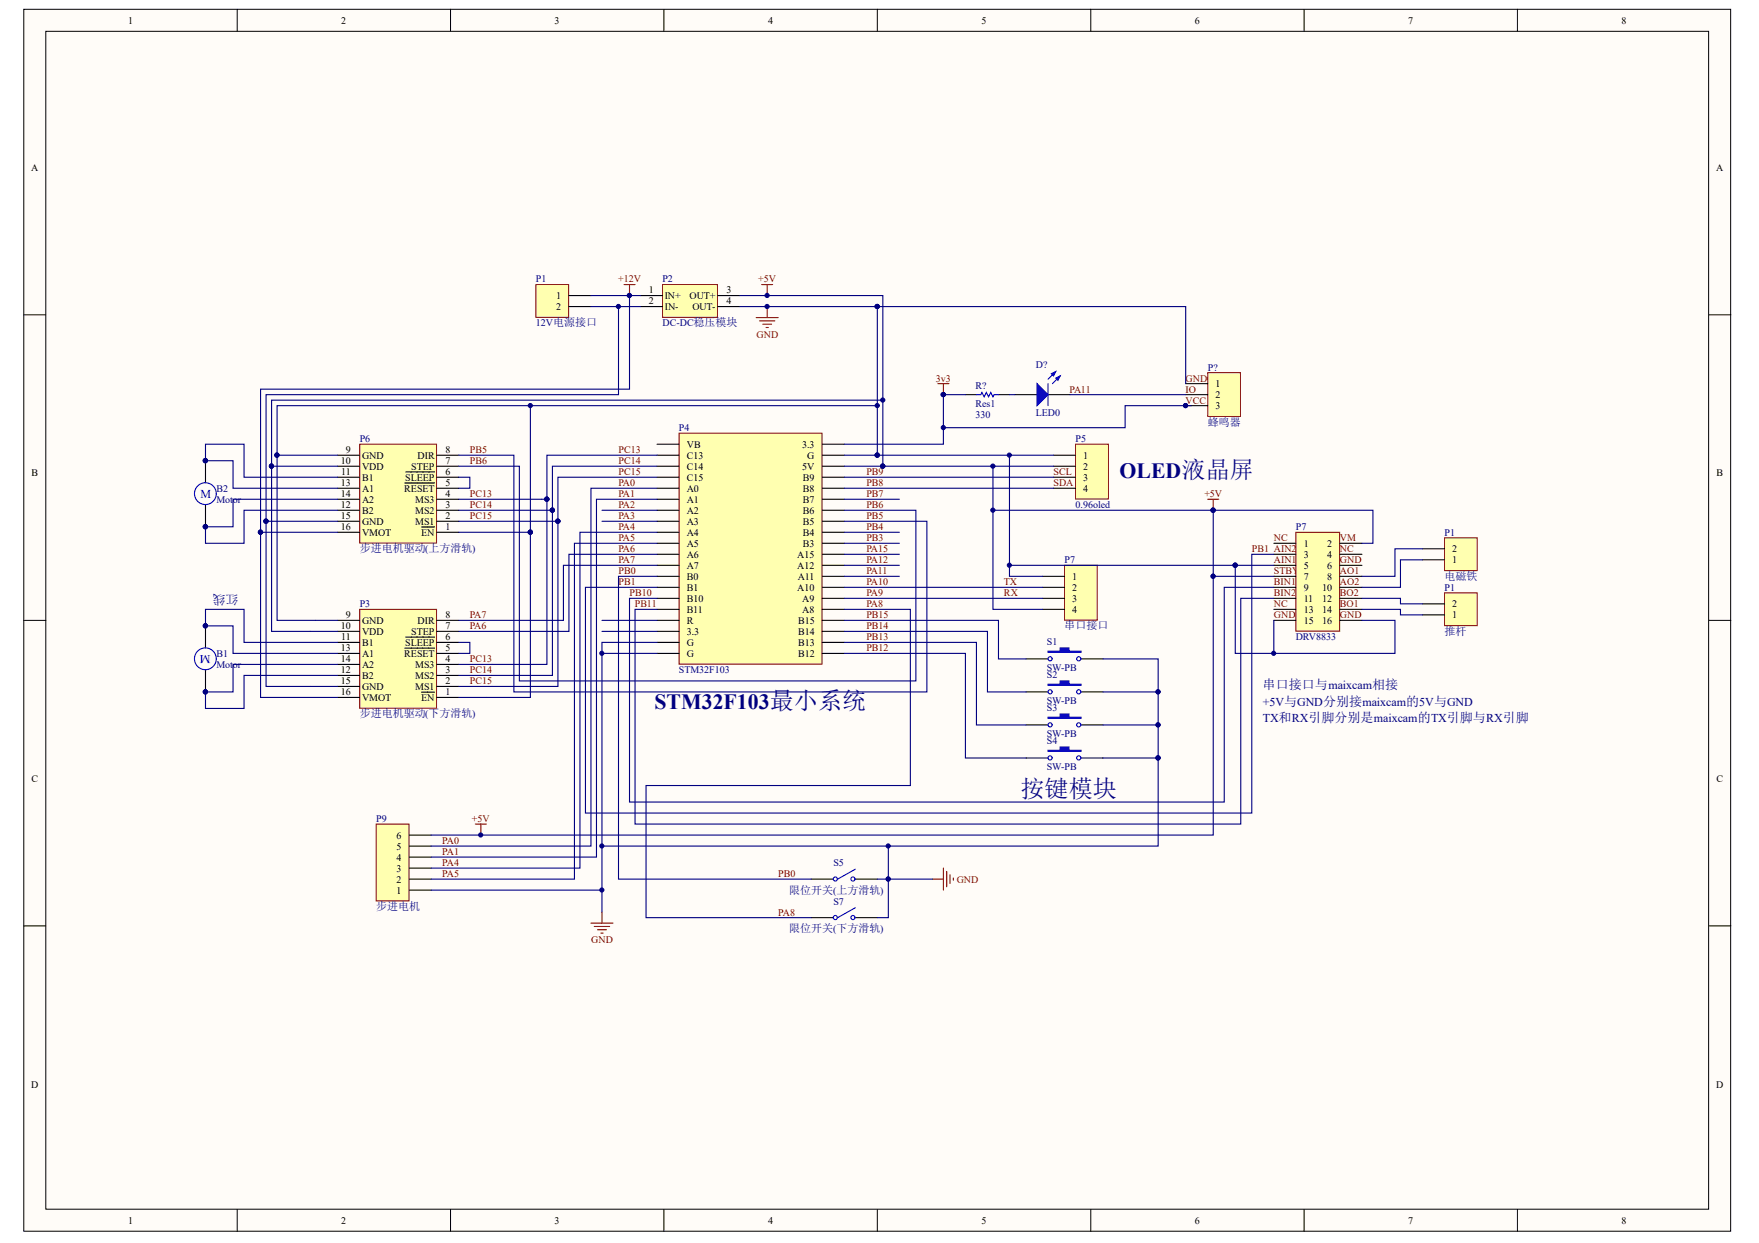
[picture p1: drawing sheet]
<svg xmlns="http://www.w3.org/2000/svg" width="297mm" height="210mm" viewBox="0 0 297 210" stroke-linecap="round" stroke-linejoin="round" font-family="sans-serif">
<g fill="#fffcf8" stroke="#000" stroke-width=".17">
<path d="M4 1.6h288.3v206.3h-288.3z"/>
<path d="M7.7 5.3h280.8v198.9h-280.8z"/>
</g>
<g fill="none" stroke="#000" stroke-width=".17">
<path d="M40.1 1.6v3.7M76.1 1.6v3.7M112.1 1.6v3.7M148.2 1.6v3.7M184.2 1.6v3.7M220.2 1.6v3.7M256.2 1.6v3.7M4 53.2h3.7M288.6 53.2h3.7M4 104.8h3.7M288.6 104.8h3.7M4 156.4h3.7"/>
<path d="M288.6 156.4h3.7M40.1 204.2v3.8M76.1 204.2v3.8M112.1 204.2v3.8M148.2 204.2v3.8M184.2 204.2v3.8M220.2 204.2v3.8M256.2 204.2v3.8"/>
</g>
<path d="M181.6 75h5.6v9.3h-5.6z" fill="#ffffb0" stroke="#800000" stroke-width=".17"/>
<path d="M177.9 76.9h3.7M177.9 78.7h3.7M177.9 80.6h3.7M177.9 82.4h3.7" fill="none" stroke="#000" stroke-width=".19"/>
<path d="M114.7 73.2h24.1v39h-24.1z" fill="#ffffb0" stroke="#800000" stroke-width=".17"/>
<g fill="none" stroke="#000" stroke-width=".19">
<path d="M111 78.7h3.7M111 76.9h3.7M111 75h3.7M138.9 78.7h3.7M138.9 76.9h3.7M138.9 75h3.7M111 99.2h3.7M111 97.3h3.7M111 95.5h3.7M111 93.6h3.7M111 91.7h3.7M111 89.9h3.7"/>
<path d="M111 88h3.7M111 86.2h3.7M111 84.3h3.7M111 82.4h3.7M111 80.6h3.7M138.9 99.2h3.7M138.9 97.3h3.7M138.9 95.5h3.7M138.9 93.6h3.7M138.9 91.7h3.7M138.9 89.9h3.7M138.9 88h3.7"/>
<path d="M138.9 86.2h3.7M138.9 84.3h3.7M138.9 82.4h3.7M138.9 80.6h3.7M111 110.3h3.7M111 108.5h3.7M111 106.6h3.7M111 104.8h3.7M111 102.9h3.7M111 101h3.7M138.9 110.3h3.7M138.9 108.5h3.7"/>
<path d="M138.9 106.6h3.7M138.9 104.8h3.7M138.9 102.9h3.7M138.9 101h3.7"/>
</g>
<path d="M99.8 155.9h3.7M100.4 156.4h2.6M100.9 157h1.5M101.5 157.6h.3M101.7 154v1.9" fill="none" stroke="#800000" stroke-width=".19"/>
<path d="M142.6 80.6h35.3M142.6 82.4h35.3" fill="none" stroke="#000080" stroke-width=".19"/>
<path d="M90.5 48.1h5.5v5.5h-5.5z" fill="#ffffb0" stroke="#800000" stroke-width=".17"/>
<path d="M96.1 49.9h3.7M96.1 51.8h3.7" fill="none" stroke="#000" stroke-width=".19"/>
<path d="M111.9 48.1h9.2v5.5h-9.2z" fill="#ffffb0" stroke="#800000" stroke-width=".17"/>
<path d="M108.2 49.9h3.7M108.2 51.8h3.7M121.2 49.9h3.7M121.2 51.8h3.7" fill="none" stroke="#000" stroke-width=".19"/>
<path d="M105.4 48.1h1.8M106.3 48.1v1.8M127.7 53.6h3.7M128.3 54.2h2.6M128.6 48.1h1.9M128.8 54.7h1.5M129.4 55.3h.3M129.6 48.1v1.8M129.6 51.8v1.8" fill="none" stroke="#800000" stroke-width=".19"/>
<g fill="#000080" stroke="#000080" stroke-width=".17">
<circle cx="129.5" cy="49.9" r=".35"/>
<circle cx="129.5" cy="51.8" r=".35"/>
<circle cx="106.3" cy="49.9" r=".35"/>
</g>
<path d="M60.7 102.9h13v16.7h-13z" fill="#ffffb0" stroke="#800000" stroke-width=".17"/>
<g fill="none" stroke="#000" stroke-width=".19">
<path d="M57 117.8h3.7M57 115.9h3.7M57 114.1h3.7M57 112.2h3.7M57 110.3h3.7M57 108.5h3.7M57 106.6h3.7M57 104.8h3.7M68.4 109.4h5M68.5 107.6h4.9M71.2 116.9h2.2M73.8 117.8h3.7"/>
<path d="M73.8 115.9h3.7M73.8 114.1h3.7M73.8 112.2h3.7M73.8 110.3h3.7M73.8 108.5h3.7M73.8 106.6h3.7M73.8 104.8h3.7"/>
</g>
<path d="M60.7 75h13v16.7h-13z" fill="#ffffb0" stroke="#800000" stroke-width=".17"/>
<g fill="none" stroke="#000" stroke-width=".19">
<path d="M34.7 77.8v3.7M57 78.7h3.7M57 76.9h3.7M68.5 79.7h4.9M73.8 78.7h3.7M73.8 76.9h3.7M34.7 85.2v3.8M57 89.9h3.7M57 88h3.7M57 86.2h3.7M57 84.3h3.7M57 82.4h3.7"/>
<path d="M57 80.6h3.7M68.4 81.6h5M71.2 89h2.2M73.8 89.9h3.7M73.8 88h3.7M73.8 86.2h3.7M73.8 84.3h3.7M73.8 82.4h3.7M73.8 80.6h3.7M34.7 105.7v3.7M34.7 113.1v3.7M137 148.5h3.7"/>
<path d="M137 155h3.7M144.4 148.5h3.8M144.4 155h3.8"/>
</g>
<path d="M77.5 80.6h1.8v1.8h-1.8M52.4 106.6h4.6M52.4 115.9h4.6M57 112.2h-17.6v4.6h-4.7v2.8h6.5v-5.5h15.8M57 108.5h-15.8v-5.6h-6.5v2.8h4.7v4.6h17.6M77.5 108.5h1.8v1.8h-1.8M77.5 115.9h5.6M77.5 117.8h4.6M77.5 114.1h5.6M77.5 112.2h5.6M150 148.5v6.5h-1.8" fill="none" stroke="#000080" stroke-width=".19"/>
<path d="M157.5 148.5h1.8M159.3 146.6v3.7M159.9 147.2v2.6M160.4 147.7v1.5M161 148.3v.3" fill="none" stroke="#800000" stroke-width=".19"/>
<g fill="#000080" stroke="#000080" stroke-width=".17">
<circle cx="34.7" cy="116.8" r=".35"/>
<circle cx="34.7" cy="105.7" r=".35"/>
<circle cx="34.7" cy="77.8" r=".35"/>
<circle cx="34.7" cy="88.9" r=".35"/>
<circle cx="150" cy="148.4" r=".35"/>
</g>
<g fill="none" stroke="#00f" stroke-width=".19">
<path d="M144.4 146.8l-2.9 1.7M144.4 153.3l-2.9 1.7"/>
<circle cx="34.7" cy="83.4" r="1.84"/>
<circle cx="34.7" cy="111.2" r="1.84"/>
<circle cx="141.1" cy="148.4" r=".35"/>
<circle cx="141.1" cy="154.9" r=".35"/>
<circle cx="144" cy="148.4" r=".35"/>
<circle cx="144" cy="154.9" r=".35"/>
</g>
<path d="M179.8 95.5h5.5v9.2h-5.5z" fill="#ffffb0" stroke="#800000" stroke-width=".17"/>
<path d="M176 97.3h3.8M176 99.2h3.8M173.3 116.8h3.7M173.3 111.3h3.7M176 101h3.8M176 102.9h3.8M182.6 116.8h3.7M182.6 111.3h3.7M173.3 122.4h3.7M173.3 128h3.7M182.6 122.4h3.7M182.6 128h3.7" fill="none" stroke="#000" stroke-width=".19"/>
<path d="M101.7 86.2h9.3M101.7 88h9.3M142.6 99.2h33.4M142.6 84.3h9.3M142.6 89.9h9.3M142.6 91.7h9.3M142.6 93.6h9.3M142.6 95.5h9.3M142.6 97.3h9.3M101.7 104.8h9.3M101.7 106.6h9.3M142.6 101h33.4" fill="none" stroke="#000080" stroke-width=".19"/>
<g fill="#00f" stroke="#00f" stroke-width=".19">
<path d="M177 121.1h2v-.5h1.5v.5h2.1v.2h-5.6z" fill-rule="evenodd"/>
<path d="M177 115.5h2v-.5h1.5v.5h2.1v.2h-5.6z" fill-rule="evenodd"/>
<path d="M177 110h2v-.6h1.5v.6h2.1v.2h-5.6z" fill-rule="evenodd"/>
<path d="M177 126.7h2v-.6h1.5v.6h2.1v.2h-5.6z" fill-rule="evenodd"/>
</g>
<g fill="none" stroke="#00f" stroke-width=".19">
<circle cx="177.3" cy="111.2" r=".35"/>
<circle cx="177.3" cy="116.8" r=".35"/>
<circle cx="182.2" cy="111.2" r=".35"/>
<circle cx="182.2" cy="116.8" r=".35"/>
<circle cx="177.3" cy="122.4" r=".35"/>
<circle cx="177.3" cy="128" r=".35"/>
<circle cx="182.2" cy="122.4" r=".35"/>
<circle cx="182.2" cy="128" r=".35"/>
</g>
<path d="M218.8 89.9h7.4v16.7h-7.4z" fill="#ffffb0" stroke="#800000" stroke-width=".17"/>
<g fill="none" stroke="#000" stroke-width=".19">
<path d="M215.1 91.7h3.7M215.1 93.6h3.7M215.1 95.5h3.7M215.1 97.3h3.7M215.1 99.2h3.7M226.3 91.7h3.7M226.3 93.6h3.7M226.3 95.5h3.7M226.3 97.3h3.7M226.3 99.2h3.7M215.1 101h3.7M215.1 102.9h3.7"/>
<path d="M215.1 104.8h3.7M226.3 101h3.7M226.3 102.9h3.7M226.3 104.8h3.7"/>
</g>
<path d="M243.9 90.8h5.6v5.6h-5.6z" fill="#ffffb0" stroke="#800000" stroke-width=".17"/>
<path d="M163 66.6h1.9M168.6 66.6h1.9M171.4 66.6h3.7M177 66.6h3.7M240.2 94.5h3.7M240.2 92.7h3.7" fill="none" stroke="#000" stroke-width=".19"/>
<g fill="#00f" stroke="#00f" stroke-width=".19">
<path d="M175.1 64.8l1.9 1.8-1.9 1.9z"/>
<path d="M178.3 63.9l.7-.4-.3 .7z"/>
<path d="M177.5 63.1l.8-.4-.4 .8z"/>
</g>
<path d="M164.9 66.6h.7l.2-.3 .4 .7 .4-.7 .3 .7 .4-.7 .4 .7 .2-.4h.7M177 64.8v3.7M178.3 62.7l-1.3 1.3M179 63.5l-1.3 1.3" fill="none" stroke="#00f" stroke-width=".19"/>
<path d="M158.4 64.8h1.8M159.3 64.8v1.8M203.9 84.3h1.9M204.9 84.3v1.9M80.3 139.2h1.8M81.2 139.2v1.8" fill="none" stroke="#800000" stroke-width=".19"/>
<g fill="#000080" stroke="#000080" stroke-width=".17">
<circle cx="159.3" cy="66.6" r=".35"/>
<circle cx="149.1" cy="78.7" r=".35"/>
<circle cx="148.1" cy="76.9" r=".35"/>
<circle cx="170.4" cy="76.9" r=".35"/>
<circle cx="167.7" cy="78.7" r=".35"/>
<circle cx="101.6" cy="110.3" r=".35"/>
<circle cx="195.5" cy="122.4" r=".35"/>
<circle cx="195.5" cy="128" r=".35"/>
<circle cx="195.5" cy="116.8" r=".35"/>
<circle cx="34.7" cy="77.8" r=".35"/>
<circle cx="34.7" cy="88.9" r=".35"/>
<circle cx="89.5" cy="68.5" r=".35"/>
<circle cx="89.5" cy="89.9" r=".35"/>
<circle cx="94.2" cy="88" r=".35"/>
<circle cx="93.3" cy="86.1" r=".35"/>
<circle cx="92.3" cy="84.3" r=".35"/>
<circle cx="46.8" cy="76.9" r=".35"/>
<circle cx="148.1" cy="68.5" r=".35"/>
<circle cx="45.8" cy="78.7" r=".35"/>
<circle cx="149.1" cy="67.6" r=".35"/>
<circle cx="104.4" cy="51.8" r=".35"/>
<circle cx="44.9" cy="88" r=".35"/>
<circle cx="44" cy="89.9" r=".35"/>
<circle cx="106.3" cy="49.9" r=".35"/>
<circle cx="204.8" cy="86.1" r=".35"/>
<circle cx="167.7" cy="86.1" r=".35"/>
<circle cx="208.6" cy="95.4" r=".35"/>
<circle cx="170.4" cy="95.4" r=".35"/>
<circle cx="101.6" cy="142.9" r=".35"/>
<circle cx="81.2" cy="141" r=".35"/>
<circle cx="150" cy="142.9" r=".35"/>
<circle cx="150" cy="148.4" r=".35"/>
</g>
<g fill="none" stroke="#000080" stroke-width=".19">
<path d="M99.8 49.9h8.4M99.8 51.8h8.4M104.4 51.8v14.8h-59.5v21.4M106.3 49.9v15.8h-62.3v24.2M124.9 49.9h24.2v28.8M45.9 78.7v27.9h6.5M45.9 78.7h11.1M46.8 76.9v27.9h10.2M46.8 76.9h10.2M77.5 78.7h10.2v36.3h67v-28.8h-12.1M77.5 76.9h9.3v39.9h69.7v-28.8h-13.9M89.6 68.5v21.4"/>
<path d="M111 78.7h-17.7v7.5M111 76.9h-18.6v7.4M142.6 78.7h35.3M142.6 76.9h35.3M148.2 68.5h-101.4v8.4M149.1 67.6h-103.2v11.1M167.7 78.7v24.2h8.3M170.5 76.9v20.4h5.5M170.5 66.6h.9M44 89.9v27.9h13M44 89.9h13M44.9 88v27.9h7.5"/>
<path d="M44.9 88h12.1M57 80.6h-15.8v-5.6h-6.5v2.8h4.7v4.6h17.6M57 84.3h-17.6v4.7h-4.7v2.7h6.5v-5.5h15.8M77.5 89.9h12.1M77.5 88h16.7M77.5 86.2h15.8M77.5 84.3h14.9M89.6 89.9v27.9h-7.5M92.4 84.3v27.9h-9.3M93.3 86.2v27.9h-10.2M94.2 88v27.9h-11.1M111 80.6h-16.8v7.4"/>
<path d="M111 95.5h-15.9v9.3h-17.6M111 93.6h-14.9v13h-18.6M111 97.3h-6.6v51.2h32.6M167.7 86.2h64.1v5.5h-1.8M170.5 95.5h44.6M208.6 95.5v14.8h27v-5.5h-5.6M215.1 93.6h-3.7v43.7h-112.5v-38.1h12.1M101.7 110.3h9.3M111 108.5h-9.3v45.5M142.6 104.8h26v6.5h4.7M142.6 106.6h24.1v10.2h6.6M142.6 108.5h22.3v13.9h8.4"/>
<path d="M142.6 110.3h20.4v17.7h10.3M142.6 102.9h11.1v29.8h-44.6v22.3h27.9M186.3 116.8h9.3v5.6M186.3 111.3h9.3v5.5M186.3 122.4h9.3v5.6M186.3 128h9.3M195.6 128v14.9h-93.9M148.2 148.5h9.3M150 142.9v5.6"/>
</g>
<path d="M203.9 62.9h5.6v7.4h-5.6z" fill="#ffffb0" stroke="#800000" stroke-width=".17"/>
<path d="M200.2 64.8h3.7M200.2 66.6h3.7M200.2 68.5h3.7" fill="none" stroke="#000" stroke-width=".19"/>
<g fill="#000080" stroke="#000080" stroke-width=".17">
<circle cx="200.2" cy="68.5" r=".35"/>
<circle cx="159.3" cy="66.6" r=".35"/>
<circle cx="159.3" cy="72.2" r=".35"/>
<circle cx="148.1" cy="76.9" r=".35"/>
<circle cx="148.1" cy="51.8" r=".35"/>
</g>
<path d="M124.9 51.8h23.3M148.2 51.8h52v13M148.2 51.8v25.1M163 66.6h-3.7v8.4h-16.7M180.7 66.6h19.5M201.2 68.5h-11.2v3.7h-30.7" fill="none" stroke="#000080" stroke-width=".19"/>
<path d="M243.9 100.1h5.6v5.6h-5.6z" fill="#ffffb0" stroke="#800000" stroke-width=".17"/>
<path d="M240.2 103.8h3.7M240.2 102h3.7" fill="none" stroke="#000" stroke-width=".19"/>
<path d="M215.1 99.2h-8.4v36.2h-100.4v-34.4h4.7M240.2 92.7h-4.6v4.6h-5.6M240.2 94.5h-3.7v4.7h-6.5M215.1 101h-5.6v38.2h-102.3v-36.3h3.8M215.1 104.8v5.5M230 101h6.5v1h3.7M230 102.9h6.5v.9h3.7" fill="none" stroke="#000080" stroke-width=".19"/>
<circle cx="215.1" cy="110.3" r=".35" fill="#000080" stroke="#000080" stroke-width=".17"/>
<path d="M63.5 139.2h5.6v12.9h-5.6z" fill="#ffffb0" stroke="#800000" stroke-width=".17"/>
<path d="M69.1 150.3h3.7M69.1 148.5h3.7M69.1 146.6h3.7M69.1 144.7h3.7M69.1 142.9h3.7M69.1 141h3.7" fill="none" stroke="#000" stroke-width=".19"/>
<path d="M111 89.9h-13.1v56.7h-25.1M111 82.4h-11.2v60.5h-27M111 91.7h-14v56.8h-24.2M111 84.3h-10.3v60.4h-27.9M204.9 86.2v11.1h10.2M204.9 97.3v43.7h-132.1M72.8 150.3h28.9" fill="none" stroke="#000080" stroke-width=".19"/>
<g fill="#000080" stroke="#000080" stroke-width=".17">
<circle cx="204.8" cy="97.3" r=".35"/>
<circle cx="204.8" cy="86.1" r=".35"/>
<circle cx="101.6" cy="150.3" r=".35"/>
</g>
<text font-size="4.1" fill="#000080" x="172.3" y="134.6">按键模块</text>
<g font-size="3.7" fill="#000080">
<text x="189.1" y="80.7">OLED液晶屏</text>
<text x="110.5" y="119.8">STM32F103最小系统</text>
</g>
<g font-size="2.2" fill="#000080">
<text x="40.3" y="100.6" transform="rotate(-180 40.3 100.6)">红线</text>
<text x="213.3" y="116.4">串口接口与maixcam相接</text>
</g>
<g font-size="2" fill="#00f">
<text x="33.8" y="84.1">M</text>
<text x="35.6" y="110.6" transform="rotate(-180 35.6 110.6)">M</text>
</g>
<g font-size="2" fill="#000080">
<text x="213.3" y="119.2">+5V与GND分别接maixcam的5V与GND</text>
<text x="213.3" y="122">TX和RX引脚分别是maixcam的TX引脚与RX引脚</text>
</g>
<g font-size="1.9" fill="#000080">
<text x="204" y="71.9">蜂鸣器</text>
<text x="60.8" y="93.2">步进电机驱动(上方滑轨)</text>
<text x="243.9" y="97.9">电磁铁</text>
<text x="179.8" y="106.3">串口接口</text>
<text x="243.9" y="107.2">推杆</text>
<text x="60.8" y="121.1">步进电机驱动(下方滑轨)</text>
<text x="63.5" y="153.7">步进电机</text>
<text x="133.3" y="150.9">限位开关(上方滑轨)</text>
<text x="133.3" y="157.4">限位开关(下方滑轨)</text>
</g>
<g font-size="1.7">
<text x="21.6" y="4">1</text>
<text x="57.6" y="4">2</text>
<text x="93.7" y="4">3</text>
<text x="129.7" y="4">4</text>
<text x="165.7" y="4">5</text>
<text x="201.8" y="4">6</text>
<text x="237.8" y="4">7</text>
<text x="273.8" y="4">8</text>
<text x="5.3" y="28.9">A</text>
<text x="289.8" y="28.9">A</text>
<text x="93.9" y="50.5">1</text>
<text x="93.9" y="52.3">2</text>
<text x="109.5" y="49.5">1</text>
<text x="109.5" y="51.4">2</text>
<text x="112.2" y="50.5">IN+</text>
<text x="112.2" y="52.3">IN-</text>
<text x="116.4" y="50.5">OUT+</text>
<text x="116.9" y="52.3">OUT-</text>
<text x="122.7" y="49.5">3</text>
<text x="122.7" y="51.4">4</text>
<text x="205.2" y="65.4">1</text>
<text x="205.2" y="67.2">2</text>
<text x="205.2" y="69.1">3</text>
<text x="58.4" y="76.5">9</text>
<text x="61.1" y="77.4">GND</text>
<text x="70.5" y="77.4">DIR</text>
<text x="75.2" y="76.5">8</text>
<text x="116" y="77.4">C13</text>
<text x="116" y="75.6">VB</text>
<text x="135.4" y="75.6">3.3</text>
<text x="136.3" y="77.4">G</text>
<text x="182.9" y="77.4">1</text>
<text x="5.3" y="80.4">B</text>
<text x="57.6" y="78.4">10</text>
<text x="57.6" y="82.1">13</text>
<text x="57.6" y="84">14</text>
<text x="57.6" y="80.2">11</text>
<text x="61.1" y="79.3">VDD</text>
<text x="61.1" y="81.2">B1</text>
<text x="61.1" y="83">A1</text>
<text x="68.3" y="83">RESET</text>
<text x="68.4" y="81.2">SLEEP</text>
<text x="69.5" y="79.3">STEP</text>
<text x="75.2" y="84">4</text>
<text x="75.2" y="82.1">5</text>
<text x="75.2" y="80.2">6</text>
<text x="75.2" y="78.4">7</text>
<text x="116" y="83">A0</text>
<text x="116" y="81.2">C15</text>
<text x="116" y="79.3">C14</text>
<text x="135.5" y="79.3">5V</text>
<text x="135.6" y="83">B8</text>
<text x="135.6" y="81.2">B9</text>
<text x="182.9" y="79.3">2</text>
<text x="182.9" y="81.2">3</text>
<text x="182.9" y="83">4</text>
<text x="289.9" y="80.4">B</text>
<text x="57.6" y="85.8">12</text>
<text x="57.6" y="87.7">15</text>
<text x="57.6" y="89.5">16</text>
<text x="61.1" y="86.7">B2</text>
<text x="61.1" y="84.9">A2</text>
<text x="61.1" y="88.6">GND</text>
<text x="70.1" y="88.6">MS1</text>
<text x="70.1" y="86.7">MS2</text>
<text x="70.1" y="84.9">MS3</text>
<text x="75.2" y="89.5">1</text>
<text x="75.2" y="87.7">2</text>
<text x="75.2" y="85.8">3</text>
<text x="116" y="88.6">A3</text>
<text x="116" y="86.7">A2</text>
<text x="116" y="84.9">A1</text>
<text x="135.6" y="88.6">B5</text>
<text x="135.6" y="86.7">B6</text>
<text x="135.6" y="84.9">B7</text>
<text x="61.1" y="90.5">VMOT</text>
<text x="71.1" y="90.5">EN</text>
<text x="116" y="94.2">A6</text>
<text x="116" y="92.3">A5</text>
<text x="116" y="90.5">A4</text>
<text x="134.6" y="94.2">A15</text>
<text x="135.6" y="92.3">B3</text>
<text x="135.6" y="90.5">B4</text>
<text x="220.1" y="92.3">1</text>
<text x="220.1" y="94.2">3</text>
<text x="224.1" y="92.3">2</text>
<text x="224.1" y="94.2">4</text>
<text x="245.2" y="95.1">1</text>
<text x="245.2" y="93.2">2</text>
<text x="116" y="101.6">B10</text>
<text x="116" y="99.7">B1</text>
<text x="116" y="97.9">B0</text>
<text x="116" y="96">A7</text>
<text x="134.6" y="99.7">A10</text>
<text x="134.6" y="96">A12</text>
<text x="134.7" y="97.9">A11</text>
<text x="135.5" y="101.6">A9</text>
<text x="181.1" y="97.9">1</text>
<text x="181.1" y="99.7">2</text>
<text x="181.1" y="101.6">3</text>
<text x="220.1" y="96">5</text>
<text x="220.1" y="97.9">7</text>
<text x="220.1" y="99.7">9</text>
<text x="220.1" y="101.6">11</text>
<text x="223.3" y="99.7">10</text>
<text x="223.3" y="101.6">12</text>
<text x="224.1" y="96">6</text>
<text x="224.1" y="97.9">8</text>
<text x="57.6" y="106.3">10</text>
<text x="58.4" y="104.4">9</text>
<text x="61.1" y="105.3">GND</text>
<text x="61.1" y="107.2">VDD</text>
<text x="69.5" y="107.2">STEP</text>
<text x="70.5" y="105.3">DIR</text>
<text x="75.2" y="106.3">7</text>
<text x="75.2" y="104.4">8</text>
<text x="116" y="107.2">3.3</text>
<text x="116" y="105.3">R</text>
<text x="116" y="103.5">B11</text>
<text x="134.8" y="107.2">B14</text>
<text x="134.8" y="105.3">B15</text>
<text x="135.5" y="103.5">A8</text>
<text x="181.1" y="103.5">4</text>
<text x="220.1" y="103.5">13</text>
<text x="220.1" y="105.3">15</text>
<text x="223.3" y="103.5">14</text>
<text x="223.3" y="105.3">16</text>
<text x="245.2" y="104.4">1</text>
<text x="245.2" y="102.5">2</text>
<text x="57.6" y="113.7">12</text>
<text x="57.6" y="110">13</text>
<text x="57.6" y="111.8">14</text>
<text x="57.6" y="108.1">11</text>
<text x="61.1" y="109">B1</text>
<text x="61.1" y="110.9">A1</text>
<text x="61.1" y="112.8">A2</text>
<text x="68.3" y="110.9">RESET</text>
<text x="68.4" y="109">SLEEP</text>
<text x="70.1" y="112.8">MS3</text>
<text x="75.2" y="113.7">3</text>
<text x="75.2" y="111.8">4</text>
<text x="75.2" y="110">5</text>
<text x="75.2" y="108.1">6</text>
<text x="116" y="110.9">G</text>
<text x="116" y="109">G</text>
<text x="134.8" y="110.9">B12</text>
<text x="134.8" y="109">B13</text>
<text x="57.6" y="115.5">15</text>
<text x="57.6" y="117.4">16</text>
<text x="61.1" y="114.6">B2</text>
<text x="61.1" y="116.5">GND</text>
<text x="61.1" y="118.3">VMOT</text>
<text x="70.1" y="116.5">MS1</text>
<text x="70.1" y="114.6">MS2</text>
<text x="71.1" y="118.3">EN</text>
<text x="75.2" y="117.4">1</text>
<text x="75.2" y="115.5">2</text>
<text x="5.3" y="132.1">C</text>
<text x="289.9" y="132.1">C</text>
<text x="67" y="143.5">5</text>
<text x="67" y="141.6">6</text>
<text x="67" y="149">2</text>
<text x="67" y="147.2">3</text>
<text x="67" y="145.3">4</text>
<text x="67" y="150.9">1</text>
<text x="5.3" y="183.7">D</text>
<text x="289.8" y="183.7">D</text>
<text x="21.6" y="206.6">1</text>
<text x="57.6" y="206.6">2</text>
<text x="93.7" y="206.6">3</text>
<text x="129.7" y="206.6">4</text>
<text x="165.7" y="206.6">5</text>
<text x="201.8" y="206.6">6</text>
<text x="237.8" y="206.6">7</text>
<text x="273.8" y="206.6">8</text>
</g>
<g font-size="1.7" fill="#000080">
<text x="90.5" y="47.7">P1</text>
<text x="111.9" y="47.7">P2</text>
<text x="90.5" y="55.1">12V电源接口</text>
<text x="111.9" y="55.1">DC-DC稳压模块</text>
<text x="164.7" y="65.7">R?</text>
<text x="174.9" y="62.2">D?</text>
<text x="204" y="62.6">P?</text>
<text x="164.7" y="70.6">330</text>
<text x="164.7" y="68.7">Res1</text>
<text x="174.9" y="70.2">LED0</text>
<text x="60.8" y="74.7">P6</text>
<text x="114.7" y="72.8">P4</text>
<text x="181.6" y="74.7">P5</text>
<text x="36.5" y="83">B2</text>
<text x="36.5" y="84.9">Motor</text>
<text x="181.6" y="85.8">0.96oled</text>
<text x="218.8" y="89.5">P7</text>
<text x="179.8" y="95.1">P7</text>
<text x="243.9" y="90.5">P1</text>
<text x="243.9" y="99.7">P1</text>
<text x="60.8" y="102.5">P3</text>
<text x="36.5" y="110.9">B1</text>
<text x="36.5" y="112.8">Motor</text>
<text x="114.7" y="113.7">STM32F103</text>
<text x="176.8" y="108.9">S1</text>
<text x="176.8" y="113.3">SW-PB</text>
<text x="218.8" y="108.1">DRV8833</text>
<text x="176.8" y="114.4">S2</text>
<text x="176.8" y="118.9">SW-PB</text>
<text x="176.8" y="120">S3</text>
<text x="176.8" y="124.5">SW-PB</text>
<text x="176.8" y="125.6">S4</text>
<text x="176.8" y="130.1">SW-PB</text>
<text x="63.5" y="138.8">P9</text>
<text x="140.7" y="146.2">S5</text>
<text x="140.7" y="152.8">S7</text>
</g>
<g font-size="1.7" fill="#800000">
<text x="104.4" y="47.7">+12V</text>
<text x="128" y="47.7">+5V</text>
<text x="127.8" y="57">GND</text>
<text x="158" y="64.4">3v3</text>
<text x="200.2" y="64.4">GND</text>
<text x="180.6" y="66.3">PA11</text>
<text x="200.2" y="68.2">VCC</text>
<text x="200.2" y="66.3">IO</text>
<text x="79.3" y="76.5">PB5</text>
<text x="104.4" y="76.5">PC13</text>
<text x="79.3" y="84">PC13</text>
<text x="79.3" y="78.4">PB6</text>
<text x="104.4" y="82.1">PA0</text>
<text x="104.4" y="84">PA1</text>
<text x="104.4" y="78.4">PC14</text>
<text x="104.4" y="80.2">PC15</text>
<text x="146.3" y="84">PB7</text>
<text x="146.3" y="82.1">PB8</text>
<text x="146.3" y="80.2">PB9</text>
<text x="177.9" y="80.2">SCL</text>
<text x="177.9" y="82.1">SDA</text>
<text x="203.4" y="84">+5V</text>
<text x="79.3" y="85.8">PC14</text>
<text x="79.3" y="87.7">PC15</text>
<text x="104.4" y="85.8">PA2</text>
<text x="104.4" y="87.7">PA3</text>
<text x="104.4" y="89.5">PA4</text>
<text x="146.3" y="89.5">PB4</text>
<text x="146.3" y="87.7">PB5</text>
<text x="146.3" y="85.8">PB6</text>
<text x="104.4" y="91.4">PA5</text>
<text x="104.4" y="93.2">PA6</text>
<text x="104.4" y="95.1">PA7</text>
<text x="146.3" y="95.1">PA12</text>
<text x="146.3" y="91.4">PB3</text>
<text x="146.3" y="93.2">PA15</text>
<text x="211.4" y="93.2">PB1 AIN2</text>
<text x="215.1" y="91.4">NC</text>
<text x="215.1" y="95.1">AIN1</text>
<text x="226.3" y="91.4">VM</text>
<text x="226.3" y="93.2">NC</text>
<text x="226.3" y="95.1">GND</text>
<text x="104.4" y="97">PB0</text>
<text x="104.4" y="98.8">PB1</text>
<text x="106.3" y="100.7">PB10</text>
<text x="146.3" y="100.7">PA9</text>
<text x="146.3" y="98.8">PA10</text>
<text x="146.3" y="97">PA11</text>
<text x="169.5" y="98.8">TX</text>
<text x="169.5" y="100.7">RX</text>
<text x="215.1" y="97">STBY</text>
<text x="215.1" y="98.8">BIN1</text>
<text x="215.1" y="100.7">BIN2</text>
<text x="226.3" y="97">AO1</text>
<text x="226.3" y="98.8">AO2</text>
<text x="226.3" y="100.7">BO2</text>
<text x="79.3" y="104.4">PA7</text>
<text x="79.3" y="106.3">PA6</text>
<text x="107.2" y="102.5">PB11</text>
<text x="146.3" y="102.5">PA8</text>
<text x="146.3" y="106.3">PB14</text>
<text x="146.3" y="104.4">PB15</text>
<text x="215.1" y="102.5">NC</text>
<text x="215.1" y="104.4">GND</text>
<text x="226.3" y="102.5">BO1</text>
<text x="226.3" y="104.4">GND</text>
<text x="79.3" y="111.8">PC13</text>
<text x="79.3" y="113.7">PC14</text>
<text x="146.3" y="110">PB12</text>
<text x="146.3" y="108.1">PB13</text>
<text x="79.3" y="115.5">PC15</text>
<text x="74.7" y="142.5">PA0</text>
<text x="79.7" y="138.8">+5V</text>
<text x="74.7" y="144.4">PA1</text>
<text x="74.7" y="146.2">PA4</text>
<text x="74.7" y="148.1">PA5</text>
<text x="131.4" y="148.1">PB0</text>
<text x="161.6" y="149">GND</text>
<text x="131.4" y="154.6">PA8</text>
<text x="99.8" y="159.3">GND</text>
</g>
</svg>
